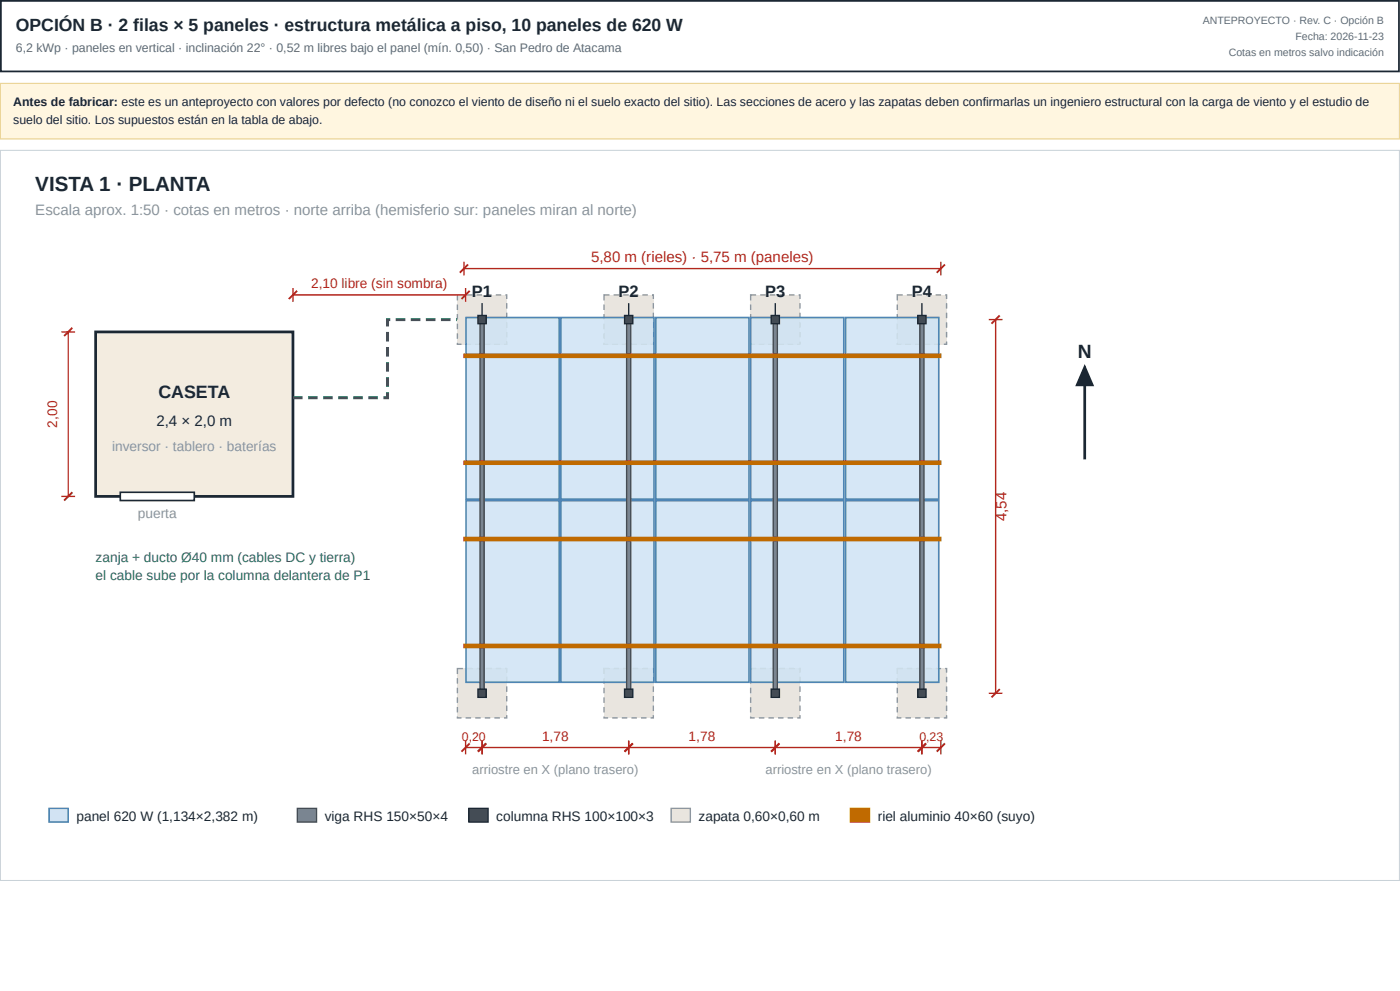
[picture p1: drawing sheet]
<svg xmlns="http://www.w3.org/2000/svg" width="420mm" height="297mm" viewBox="0 0 420 297" stroke-linecap="round" stroke-linejoin="round" font-family="sans-serif">
<path d="M.3 .3h419.6v21.1h-419.6z" fill="none" stroke="#1b2733" stroke-width=".53"/>
<path d="M0 24.9h420.2v16.9h-420.2z" fill="#fff6e0"/>
<path d="M.1 25h419.9v16.7h-419.9z" fill="none" stroke="#e8cf8b" stroke-width=".3"/>
<path d="M0 45h420.2v219.3h-420.2z" fill="#fff"/>
<path d="M.1 45.1h419.9v219.1h-419.9z" fill="none" stroke="#c9d1d8" stroke-width=".3"/>
<path d="M28.7 99.6h59.2v49.3h-59.2z" fill="#f3ece0"/>
<path d="M28.7 99.6h59.2v49.3h-59.2z" fill="none" stroke="#1b2733" stroke-width=".82" stroke-linecap="butt"/>
<path d="M36.1 147.7h22.2v2.5h-22.2z" fill="#fff"/>
<path d="M36.1 147.7h22.2v2.5h-22.2z" fill="none" stroke="#1b2733" stroke-width=".49"/>
<path d="M87.9 118.9h2.9v.9h-2.9zM92.5 118.9h2.8v.9h-2.8zM97 118.9h2.9v.9h-2.9zM101.5 118.9h2.9v.9h-2.9zM106 118.9h2.9v.9h-2.9zM110.5 118.9h2.9v.9h-2.9zM115.9 117.7h.9v2.1h-1.7v-.9h1.2v.4h-.4zM115.9 113.2h.9v2.8h-.9zM115.9 108.6h.9v2.9h-.9zM115.9 104.1h.9v2.9h-.9zM115.9 99.6h.9v2.9h-.9zM115.9 95.4h1.2v.9h-.8v-.4h.5v2h-.9zM118.8 95.4h2.9v.9h-2.9zM123.3 95.4h2.9v.9h-2.9zM127.8 95.4h2.9v.9h-2.9zM132.3 95.4h2.9v.9h-2.9zM136.9 95.4h.4v.9h-.4z" fill="#2d7a46"/>
<path d="M137.3 88.5h14.8v14.8h-14.8z" fill="#e9e5df"/>
<path d="M140.2 88.3h1.6v.4h-1.6zM143 88.3h1.7v.4h-1.7zM145.9 88.3h1.7v.4h-1.7zM148.8 88.3h1.6v.4h-1.6zM151.7 88.3h.6v1.4h-.4v-1.2h.2v.2h-.4zM151.9 91h.4v1.6h-.4zM151.9 93.8h.4v1.7h-.4zM151.9 96.7h.4v1.7h-.4zM151.9 99.6h.4v1.6h-.4zM151.3 103.1h.8v.2h-.2v-.8h.4v1h-1zM148.4 103.1h1.6v.4h-1.6zM145.5 103.1h1.7v.4h-1.7zM142.6 103.1h1.7v.4h-1.7zM139.8 103.1h1.6v.4h-1.6zM137.1 102.9h.4v.4h-.2v-.2h1.2v.4h-1.4zM137.1 100h.4v1.6h-.4zM137.1 97.1h.4v1.7h-.4zM137.1 94.2h.4v1.7h-.4zM137.1 91.4h.4v1.6h-.4zM137.1 88.3h1.8v.4h-1.6v-.2h.2v1.6h-.4z" fill="#8a949e"/>
<path d="M137.3 200.6h14.8v14.8h-14.8z" fill="#e9e5df"/>
<path d="M140.2 200.4h1.6v.4h-1.6zM143 200.4h1.7v.4h-1.7zM145.9 200.4h1.7v.4h-1.7zM148.8 200.4h1.6v.4h-1.6zM151.7 200.4h.6v1.4h-.4v-1.2h.2v.2h-.4zM151.9 203.1h.4v1.6h-.4zM151.9 206h.4v1.6h-.4zM151.9 208.8h.4v1.7h-.4zM151.9 211.7h.4v1.7h-.4zM151.3 215.2h.8v.2h-.2v-.8h.4v1h-1zM148.4 215.2h1.6v.4h-1.6zM145.5 215.2h1.7v.4h-1.7zM142.6 215.2h1.7v.4h-1.7zM139.8 215.2h1.6v.4h-1.6zM137.1 215h.4v.4h-.2v-.2h1.2v.4h-1.4zM137.1 212.1h.4v1.7h-.4zM137.1 209.2h.4v1.7h-.4zM137.1 206.4h.4v1.6h-.4zM137.1 203.5h.4v1.6h-.4zM137.1 200.4h1.8v.4h-1.6v-.2h.2v1.6h-.4z" fill="#8a949e"/>
<path d="M181.3 88.5h14.8v14.8h-14.8z" fill="#e9e5df"/>
<path d="M184.2 88.3h1.6v.4h-1.6zM187 88.3h1.7v.4h-1.7zM189.9 88.3h1.7v.4h-1.7zM192.8 88.3h1.7v.4h-1.7zM195.7 88.3h.6v1.4h-.4v-1.2h.2v.2h-.4zM195.9 91h.4v1.6h-.4zM195.9 93.8h.4v1.7h-.4zM195.9 96.7h.4v1.7h-.4zM195.9 99.6h.4v1.6h-.4zM195.9 102.5h.4v1h-1v-.4h.8v.2h-.2zM192.4 103.1h1.6v.4h-1.6zM189.5 103.1h1.7v.4h-1.7zM186.6 103.1h1.7v.4h-1.7zM183.8 103.1h1.6v.4h-1.6zM181.1 102.9h.4v.4h-.2v-.2h1.2v.4h-1.4zM181.1 100h.4v1.6h-.4zM181.1 97.1h.4v1.7h-.4zM181.1 94.2h.4v1.7h-.4zM181.1 91.4h.4v1.6h-.4zM181.1 88.3h1.8v.4h-1.6v-.2h.2v1.6h-.4z" fill="#8a949e"/>
<path d="M181.3 200.6h14.8v14.8h-14.8z" fill="#e9e5df"/>
<path d="M184.2 200.4h1.6v.4h-1.6zM187 200.4h1.7v.4h-1.7zM189.9 200.4h1.7v.4h-1.7zM192.8 200.4h1.7v.4h-1.7zM195.7 200.4h.6v1.4h-.4v-1.2h.2v.2h-.4zM195.9 203.1h.4v1.6h-.4zM195.9 206h.4v1.6h-.4zM195.9 208.8h.4v1.7h-.4zM195.9 211.7h.4v1.7h-.4zM195.9 214.6h.4v1h-1v-.4h.8v.2h-.2zM192.4 215.2h1.6v.4h-1.6zM189.5 215.2h1.7v.4h-1.7zM186.6 215.2h1.7v.4h-1.7zM183.8 215.2h1.6v.4h-1.6zM181.1 215h.4v.4h-.2v-.2h1.2v.4h-1.4zM181.1 212.1h.4v1.7h-.4zM181.1 209.2h.4v1.7h-.4zM181.1 206.4h.4v1.6h-.4zM181.1 203.5h.4v1.6h-.4zM181.1 200.4h1.8v.4h-1.6v-.2h.2v1.6h-.4z" fill="#8a949e"/>
<path d="M225.3 88.5h14.8v14.8h-14.8z" fill="#e9e5df"/>
<path d="M228.2 88.3h1.6v.4h-1.6zM231.1 88.3h1.6v.4h-1.6zM233.9 88.3h1.7v.4h-1.7zM236.8 88.3h1.7v.4h-1.7zM239.7 88.3h.6v1.4h-.4v-1.2h.2v.2h-.4zM239.9 91h.4v1.6h-.4zM239.9 93.8h.4v1.7h-.4zM239.9 96.7h.4v1.7h-.4zM239.9 99.6h.4v1.6h-.4zM239.3 103.1h.8v.2h-.2v-.8h.4v1h-1zM236.4 103.1h1.6v.4h-1.6zM233.5 103.1h1.7v.4h-1.7zM230.6 103.1h1.7v.4h-1.7zM227.8 103.1h1.6v.4h-1.6zM225.1 102.9h.4v.4h-.2v-.2h1.2v.4h-1.4zM225.1 100h.4v1.6h-.4zM225.1 97.1h.4v1.7h-.4zM225.1 94.2h.4v1.7h-.4zM225.1 91.4h.4v1.6h-.4zM225.1 88.3h1.8v.4h-1.6v-.2h.2v1.6h-.4z" fill="#8a949e"/>
<path d="M225.3 200.6h14.8v14.8h-14.8z" fill="#e9e5df"/>
<path d="M228.2 200.4h1.6v.4h-1.6zM231.1 200.4h1.6v.4h-1.6zM233.9 200.4h1.7v.4h-1.7zM236.8 200.4h1.7v.4h-1.7zM239.7 200.4h.6v1.4h-.4v-1.2h.2v.2h-.4zM239.9 203.1h.4v1.6h-.4zM239.9 206h.4v1.6h-.4zM239.9 208.8h.4v1.7h-.4zM239.9 211.7h.4v1.7h-.4zM239.3 215.2h.8v.2h-.2v-.8h.4v1h-1zM236.4 215.2h1.6v.4h-1.6zM233.5 215.2h1.7v.4h-1.7zM230.6 215.2h1.7v.4h-1.7zM227.8 215.2h1.6v.4h-1.6zM225.1 215h.4v.4h-.2v-.2h1.2v.4h-1.4zM225.1 212.1h.4v1.7h-.4zM225.1 209.2h.4v1.7h-.4zM225.1 206.4h.4v1.6h-.4zM225.1 203.5h.4v1.6h-.4zM225.1 200.4h1.8v.4h-1.6v-.2h.2v1.6h-.4z" fill="#8a949e"/>
<path d="M269.3 88.5h14.8v14.8h-14.8z" fill="#e9e5df"/>
<path d="M272.2 88.3h1.6v.4h-1.6zM275.1 88.3h1.6v.4h-1.6zM277.9 88.3h1.7v.4h-1.7zM280.8 88.3h1.7v.4h-1.7zM283.7 88.3h.6v1.4h-.4v-1.2h.2v.2h-.4zM283.9 91h.4v1.6h-.4zM283.9 93.8h.4v1.7h-.4zM283.9 96.7h.4v1.7h-.4zM283.9 99.6h.4v1.6h-.4zM283.9 102.5h.4v1h-1v-.4h.8v.2h-.2zM280.4 103.1h1.7v.4h-1.7zM277.5 103.1h1.7v.4h-1.7zM274.7 103.1h1.6v.4h-1.6zM271.8 103.1h1.6v.4h-1.6zM269.1 102.9h.4v.4h-.2v-.2h1.2v.4h-1.4zM269.1 100h.4v1.6h-.4zM269.1 97.1h.4v1.7h-.4zM269.1 94.2h.4v1.7h-.4zM269.1 91.4h.4v1.6h-.4zM269.1 88.3h1.8v.4h-1.6v-.2h.2v1.6h-.4z" fill="#8a949e"/>
<path d="M269.3 200.6h14.8v14.8h-14.8z" fill="#e9e5df"/>
<path d="M272.2 200.4h1.6v.4h-1.6zM275.1 200.4h1.6v.4h-1.6zM277.9 200.4h1.7v.4h-1.7zM280.8 200.4h1.7v.4h-1.7zM283.7 200.4h.6v1.4h-.4v-1.2h.2v.2h-.4zM283.9 203.1h.4v1.6h-.4zM283.9 206h.4v1.6h-.4zM283.9 208.8h.4v1.7h-.4zM283.9 211.7h.4v1.7h-.4zM283.9 214.6h.4v1h-1v-.4h.8v.2h-.2zM280.4 215.2h1.7v.4h-1.7zM277.5 215.2h1.7v.4h-1.7zM274.7 215.2h1.6v.4h-1.6zM271.8 215.2h1.6v.4h-1.6zM269.1 215h.4v.4h-.2v-.2h1.2v.4h-1.4zM269.1 212.1h.4v1.7h-.4zM269.1 209.2h.4v1.7h-.4zM269.1 206.4h.4v1.6h-.4zM269.1 203.5h.4v1.6h-.4zM269.1 200.4h1.8v.4h-1.6v-.2h.2v1.6h-.4z" fill="#8a949e"/>
<path d="M139.9 95.3h27.9v54.5h-27.9z" fill="#cfe3f5"/>
<path d="M139.9 95.3h27.9v54.5h-27.9z" fill="none" stroke="#2f6fa8" stroke-width=".49"/>
<path d="M168.3 95.3h28v54.5h-28z" fill="#cfe3f5"/>
<path d="M168.3 95.3h28v54.5h-28z" fill="none" stroke="#2f6fa8" stroke-width=".49"/>
<path d="M196.8 95.3h28v54.5h-28z" fill="#cfe3f5"/>
<path d="M196.8 95.3h28v54.5h-28z" fill="none" stroke="#2f6fa8" stroke-width=".49"/>
<path d="M225.3 95.3h28v54.5h-28z" fill="#cfe3f5"/>
<path d="M225.3 95.3h28v54.5h-28z" fill="none" stroke="#2f6fa8" stroke-width=".49"/>
<path d="M253.8 95.3h28v54.5h-28z" fill="#cfe3f5"/>
<path d="M253.8 95.3h28v54.5h-28z" fill="none" stroke="#2f6fa8" stroke-width=".49"/>
<path d="M139.9 150.2h27.9v54.5h-27.9z" fill="#cfe3f5"/>
<path d="M139.9 150.2h27.9v54.5h-27.9z" fill="none" stroke="#2f6fa8" stroke-width=".49"/>
<path d="M168.3 150.2h28v54.5h-28z" fill="#cfe3f5"/>
<path d="M168.3 150.2h28v54.5h-28z" fill="none" stroke="#2f6fa8" stroke-width=".49"/>
<path d="M196.8 150.2h28v54.5h-28z" fill="#cfe3f5"/>
<path d="M196.8 150.2h28v54.5h-28z" fill="none" stroke="#2f6fa8" stroke-width=".49"/>
<path d="M225.3 150.2h28v54.5h-28z" fill="#cfe3f5"/>
<path d="M225.3 150.2h28v54.5h-28z" fill="none" stroke="#2f6fa8" stroke-width=".49"/>
<path d="M253.8 150.2h28v54.5h-28z" fill="#cfe3f5"/>
<path d="M253.8 150.2h28v54.5h-28z" fill="none" stroke="#2f6fa8" stroke-width=".49"/>
<path d="M144.1 95.9h1.2v112.1h-1.2z" fill="#7a8591"/>
<path d="M144.1 95.9h1.2v112.1h-1.2z" fill="none" stroke="#444c55" stroke-width=".41"/>
<path d="M188.1 95.9h1.2v112.1h-1.2z" fill="#7a8591"/>
<path d="M188.1 95.9h1.2v112.1h-1.2z" fill="none" stroke="#444c55" stroke-width=".41"/>
<path d="M232.1 95.9h1.2v112.1h-1.2z" fill="#7a8591"/>
<path d="M232.1 95.9h1.2v112.1h-1.2z" fill="none" stroke="#444c55" stroke-width=".41"/>
<path d="M276.1 95.9h1.2v112.1h-1.2z" fill="#7a8591"/>
<path d="M276.1 95.9h1.2v112.1h-1.2z" fill="none" stroke="#444c55" stroke-width=".41"/>
<path d="M139.3 106.3h143.1v.9h-143.1z" fill="#c06a00"/>
<path d="M139.3 106.3h143.1v.9h-143.1z" fill="none" stroke="#c06a00" stroke-width=".41"/>
<path d="M139.3 138.3h143.1v1h-143.1z" fill="#c06a00"/>
<path d="M139.3 138.3h143.1v1h-143.1z" fill="none" stroke="#c06a00" stroke-width=".41"/>
<path d="M139.3 161.2h143.1v1h-143.1z" fill="#c06a00"/>
<path d="M139.3 161.2h143.1v1h-143.1z" fill="none" stroke="#c06a00" stroke-width=".41"/>
<path d="M139.3 193.3h143.1v1h-143.1z" fill="#c06a00"/>
<path d="M139.3 193.3h143.1v1h-143.1z" fill="none" stroke="#c06a00" stroke-width=".41"/>
<path d="M143.5 94.7h2.4v2.4h-2.4z" fill="#444c55"/>
<path d="M143.5 94.7h2.4v2.4h-2.4z" fill="none" stroke="#1b2733" stroke-width=".41"/>
<path d="M143.5 206.8h2.4v2.4h-2.4z" fill="#444c55"/>
<path d="M143.5 206.8h2.4v2.4h-2.4z" fill="none" stroke="#1b2733" stroke-width=".41"/>
<path d="M187.5 94.7h2.4v2.4h-2.4z" fill="#444c55"/>
<path d="M187.5 94.7h2.4v2.4h-2.4z" fill="none" stroke="#1b2733" stroke-width=".41"/>
<path d="M187.5 206.8h2.4v2.4h-2.4z" fill="#444c55"/>
<path d="M187.5 206.8h2.4v2.4h-2.4z" fill="none" stroke="#1b2733" stroke-width=".41"/>
<path d="M231.5 94.7h2.4v2.4h-2.4z" fill="#444c55"/>
<path d="M231.5 94.7h2.4v2.4h-2.4z" fill="none" stroke="#1b2733" stroke-width=".41"/>
<path d="M231.5 206.8h2.4v2.4h-2.4z" fill="#444c55"/>
<path d="M231.5 206.8h2.4v2.4h-2.4z" fill="none" stroke="#1b2733" stroke-width=".41"/>
<path d="M275.5 94.7h2.4v2.4h-2.4z" fill="#444c55"/>
<path d="M275.5 94.7h2.4v2.4h-2.4z" fill="none" stroke="#1b2733" stroke-width=".41"/>
<path d="M275.5 206.8h2.4v2.4h-2.4z" fill="#444c55"/>
<path d="M144.7 91v3.7M188.7 91v3.7M232.7 91v3.7M276.7 91v3.7M275.5 206.8h2.4v2.4h-2.4z" fill="none" stroke="#1b2733" stroke-width=".41"/>
<g fill="none" stroke="#b3261e" stroke-width=".41">
<path d="M139.3 78.5v4.1M282.4 78.5v4.1M18.4 99.6h4.1M20.5 99.6v49.3M87.9 88.5h51.9M87.9 86.4v4.1M139.3 80.6h143.1M139.8 86.4v4.1M296.8 95.9h4.1M298.8 95.9v112.1M18.4 148.9h4.1M296.8 208h4.1"/>
<path d="M139.8 224.3h142.6M139.8 222.2v4.1M144.7 222.2v4.1M188.7 222.2v4.1M232.7 222.2v4.1M276.7 222.2v4.1M282.4 222.2v4.1"/>
</g>
<g fill="none" stroke="#b3261e" stroke-width=".58">
<path d="M140.5 79.4l-2.5 2.4M283.6 79.4l-2.5 2.4M21.7 98.4l-2.5 2.4M89.2 87.3l-2.5 2.4M141 87.3l-2.5 2.4M300.1 94.7l-2.5 2.4M21.7 147.7l-2.5 2.5M300.1 206.8l-2.5 2.4M141 223.1l-2.5 2.4M145.9 223.1l-2.4 2.4M189.9 223.1l-2.4 2.4M233.9 223.1l-2.4 2.4"/>
<path d="M277.9 223.1l-2.4 2.4M283.6 223.1l-2.5 2.4"/>
</g>
<path d="M325.6 113.2v24.6" fill="none" stroke="#1b2733" stroke-width=".82" stroke-linecap="butt"/>
<path d="M325.6 109.9l2.4 5.7h-4.9z" fill="#1b2733"/>
<path d="M325.6 109.9l2.4 5.7h-4.9z" fill="none" stroke="#1b2733" stroke-width=".49"/>
<path d="M14.7 242.6h5.8v4.1h-5.8z" fill="#cfe3f5"/>
<path d="M14.7 242.6h5.8v4.1h-5.8z" fill="none" stroke="#2f6fa8" stroke-width=".41"/>
<path d="M89.2 242.6h5.8v4.1h-5.8z" fill="#7a8591"/>
<path d="M89.2 242.6h5.8v4.1h-5.8z" fill="none" stroke="#444c55" stroke-width=".41"/>
<path d="M140.7 242.6h5.8v4.1h-5.8z" fill="#444c55"/>
<path d="M140.7 242.6h5.8v4.1h-5.8z" fill="none" stroke="#1b2733" stroke-width=".41"/>
<path d="M201.4 242.6h5.8v4.1h-5.8z" fill="#e9e5df"/>
<path d="M201.4 242.6h5.8v4.1h-5.8z" fill="none" stroke="#8a949e" stroke-width=".41"/>
<path d="M255.2 242.6h5.8v4.1h-5.8z" fill="#c06a00"/>
<path d="M255.2 242.6h5.8v4.1h-5.8z" fill="none" stroke="#c06a00" stroke-width=".41"/>
<text font-size="6.2" fill="#1b2733" x="10.6" y="57.2">VISTA 1 · PLANTA</text>
<text font-size="5.8" fill="#1b2733" x="323.5" y="107.4">N</text>
<g font-size="5.3" fill="#1b2733">
<text x="4.8" y="9.3">OPCIÓN B · 2 filas × 5 paneles · estructura metálica a piso, 10 paneles de 620 W</text>
<text x="47.5" y="119.3">CASETA</text>
</g>
<g font-size="4.9" fill="#1b2733">
<text x="141.7" y="89">P1</text>
<text x="185.7" y="89">P2</text>
<text x="229.7" y="89">P3</text>
<text x="273.7" y="89">P4</text>
</g>
<text font-size="4.5" fill="#8a949e" x="10.6" y="64.6">Escala aprox. 1:50 · cotas en metros · norte arriba (hemisferio sur: paneles miran al norte)</text>
<g font-size="4.5" fill="#b3261e">
<text x="177.4" y="78.5">5,80 m (rieles) · 5,75 m (paneles)</text>
<text x="302.1" y="156.3" transform="rotate(-90 302.1 156.3)">4,54</text>
</g>
<text font-size="4.5" fill="#1b2733" x="46.9" y="128">2,4 × 2,0 m</text>
<g font-size="4.1" fill="#b3261e">
<text x="93.4" y="86.4">2,10 libre (sin sombra)</text>
<text x="17.2" y="128.3" transform="rotate(-90 17.2 128.3)">2,00</text>
<text x="162.7" y="222.2">1,78</text>
<text x="206.7" y="222.2">1,78</text>
<text x="250.7" y="222.2">1,78</text>
</g>
<g font-size="4.1" fill="#8a949e">
<text x="33.6" y="135.4">inversor · tablero · baterías</text>
<text x="41.4" y="155.5">puerta</text>
</g>
<g font-size="4.1" fill="#2d7a46">
<text x="28.7" y="168.7">zanja + ducto Ø40 mm (cables DC y tierra)</text>
<text x="28.7" y="174">el cable sube por la columna delantera de P1</text>
</g>
<g font-size="4.1" fill="#1b2733">
<text x="22.9" y="246.3">panel 620 W (1,134×2,382 m)</text>
<text x="97.5" y="246.3">viga RHS 150×50×4</text>
<text x="149" y="246.3">columna RHS 100×100×3</text>
<text x="209.7" y="246.3">zapata 0,60×0,60 m</text>
<text x="263.5" y="246.3">riel aluminio 40×60 (suyo)</text>
</g>
<g font-size="3.9" fill="#8a949e">
<text x="141.7" y="232.2">arriostre en X (plano trasero)</text>
<text x="229.8" y="232.2">arriostre en X (plano trasero)</text>
</g>
<text font-size="3.7" fill="#5d6b78" x="4.8" y="15.6">6,2 kWp · paneles en vertical · inclinación 22° · 0,52 m libres bajo el panel (mín. 0,50) · San Pedro de Atacama</text>
<g font-size="3.7" fill="#1b2733">
<text x="4" y="31.8">Antes de fabricar: este es un anteproyecto con valores por defecto (no conozco el viento de diseño ni el suelo exacto del sitio). Las secciones de acero y las zapatas deben confirmarlas un ingeniero estructural con la carga de viento y el estudio de</text>
<text x="4" y="37.3">suelo del sitio. Los supuestos están en la tabla de abajo.</text>
</g>
<g font-size="3.7" fill="#b3261e">
<text x="138.6" y="222.2">0,20</text>
<text x="275.9" y="222.2">0,23</text>
</g>
<g font-size="3.2" fill="#5d6b78">
<text x="361" y="7.1">ANTEPROYECTO · Rev. C · Opción B</text>
<text x="388.8" y="11.9">Fecha: 2026-11-23</text>
<text x="368.8" y="16.7">Cotas en metros salvo indicación</text>
</g>
</svg>
